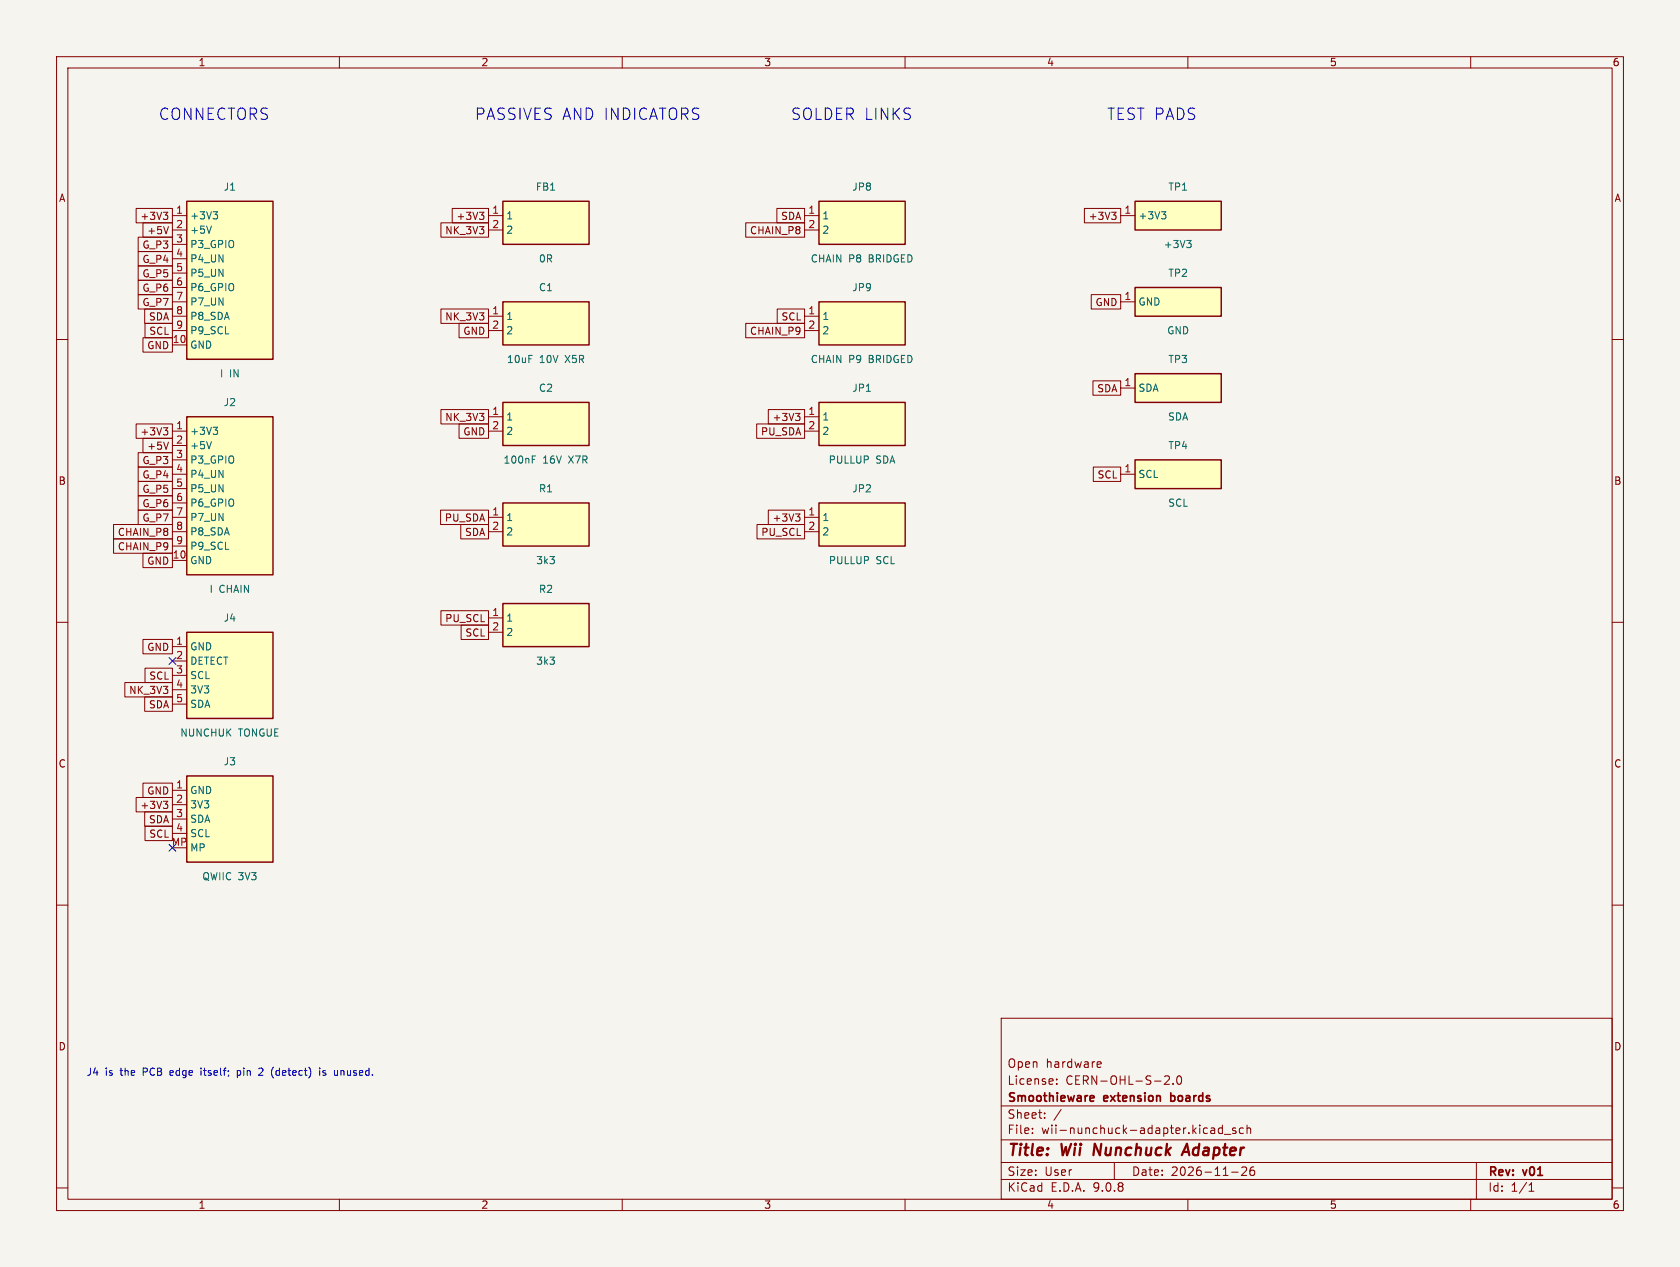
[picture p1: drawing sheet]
<svg xmlns="http://www.w3.org/2000/svg" width="297mm" height="224mm" viewBox="0 0 297 224" stroke-linecap="round" stroke-linejoin="round" font-family="sans-serif">
<path d="M0 0h297v224h-297z" fill="#f5f4ef" stroke="#f5f4ef" stroke-width=".18"/>
<g fill="none" stroke="#840000" stroke-width=".18">
<path d="M10 10h277v204h-277zM12 12h273v200h-273zM60 10v2M110 10v2M160 10v2M210 10v2M260 10v2M10 60h2M285 60h2M10 110h2M285 110h2M10 160h2"/>
<path d="M285 160h2M177 180h108v32h-108zM177 195.5h108M182.5 199.5v.1M184.7 197.6v.1M184.7 196.8v.1M186.8 191.6v.1M186.8 190.8v.1M187.6 196.1l-1.3 2M194.2 187.7l.4 .1 .1 .3-.7 .1M194.6 188.6l-.4 .1M205.9 190.4l.6-.2 .2 .2v.2l-.9 1.1h.9"/>
<path d="M207.4 191.6v.1M208.2 190.4l.2-.2a.81 .81 0 0 1 .6 .6 .81 .81 0 0 1-.3 .8l-.2 .1a.81 .81 0 0 1-.3-1.3zM214.2 199.4h.3l.2 .2v.8M214.7 199.8h-.5M216.1 199.5l-.4-.1-.3 .3v.4l.1 .2h.6M216.1 198.9v1.5M218.5 199.5l-.4-.1-.2 .2 .1 .2 .5 .2v.3h-.6M219.8 199.5l-.4-.1-.3 .3v.4l.1 .2h.6M220.5 199.6l.2-.2 .3 .1 .1 .9M220.5 198.9v1.5M10 210h2M60 212v2"/>
<path d="M110 212v2M160 212v2M177 208.5h108M177 205.5h108M177 201.5h108M182.5 200.3v.1M197 205.5v3M210 212v2M214.7 200.3l-.5 .1M216.5 200.6h1.1M217.7 207.2h1.2M220.3 206.5v.5l-.8 .8h.9"/>
<path d="M221.2 206.5a1.17 1.17 0 0 0-.1 1.2h.6l.1-.5-.3-.3-.4 .1-.1 .2M260 212v2M261 205.5v6.5M270.3 210.6h.9M270.3 209.5l.4-.4v1.5M285 210h2"/>
</g>
<path d="M193.5 202.2l-.2 2M208.9 204.2l.9-2 .5 2M209.2 203.7h.9" fill="none" stroke="#840000" stroke-width=".4"/>
<path d="M192.9 193.7l.4 .1 .1 .3-.7 .1M193.3 194.6l-.4 .1M207 193.2v1.5M207 194.6l.1 .1M207.1 193.7l-.1 .1" fill="none" stroke="#840000" stroke-width=".3"/>
<path d="M144.8 71.1h15.2v7.7h-15.2z" fill="#ffffc2"/>
<path d="M144.8 71.1h15.2v7.7h-15.2z" fill="none" stroke="#840000" stroke-width=".25"/>
<path d="M142.2 73.7h2.6M142.2 76.2h2.6" fill="none" stroke="#840000" stroke-width=".18"/>
<path d="M200.7 35.6h15.2v5.1h-15.2z" fill="#ffffc2"/>
<path d="M200.7 35.6h15.2v5.1h-15.2z" fill="none" stroke="#840000" stroke-width=".25"/>
<path d="M198.1 38.1h2.6" fill="none" stroke="#840000" stroke-width=".18"/>
<path d="M205.3 37.4h.8l-.4 .5M205.9 37.9l.2 .3v.3l-.2 .2M209.8 42.5h.8l-.4 .5M210.3 43l.3 .2v.3l-.3 .3" fill="none" stroke="#006464" stroke-width=".18"/>
<path d="M88.9 88.9h15.2v7.6h-15.2z" fill="#ffffc2"/>
<path d="M88.9 88.9h15.2v7.6h-15.2z" fill="none" stroke="#840000" stroke-width=".25"/>
<path d="M86.4 91.5h2.5M86.4 94h2.5" fill="none" stroke="#840000" stroke-width=".18"/>
<path d="M200.7 50.8h15.2v5.1h-15.2z" fill="#ffffc2"/>
<path d="M200.7 50.8h15.2v5.1h-15.2z" fill="none" stroke="#840000" stroke-width=".25"/>
<path d="M198.1 53.4h2.6" fill="none" stroke="#840000" stroke-width=".18"/>
<path d="M88.9 71.1h15.2v7.7h-15.2z" fill="#ffffc2"/>
<path d="M88.9 71.1h15.2v7.7h-15.2z" fill="none" stroke="#840000" stroke-width=".25"/>
<path d="M86.4 73.7h2.5M86.4 76.2h2.5" fill="none" stroke="#840000" stroke-width=".18"/>
<path d="M94.1 81.2h.4M94.1 80.6h.6" fill="none" stroke="#006464" stroke-width=".18"/>
<path d="M88.9 53.4h15.2v7.6h-15.2z" fill="#ffffc2"/>
<path d="M88.9 53.4h15.2v7.6h-15.2z" fill="none" stroke="#840000" stroke-width=".25"/>
<path d="M86.4 55.9h2.5M86.4 58.4h2.5" fill="none" stroke="#840000" stroke-width=".18"/>
<path d="M88.9 106.7h15.2v7.6h-15.2z" fill="#ffffc2"/>
<path d="M88.9 106.7h15.2v7.6h-15.2z" fill="none" stroke="#840000" stroke-width=".25"/>
<path d="M86.4 109.2h2.5M86.4 111.8h2.5" fill="none" stroke="#840000" stroke-width=".18"/>
<path d="M144.8 88.9h15.2v7.6h-15.2z" fill="#ffffc2"/>
<path d="M144.8 88.9h15.2v7.6h-15.2z" fill="none" stroke="#840000" stroke-width=".25"/>
<path d="M142.2 91.5h2.6M142.2 94h2.6" fill="none" stroke="#840000" stroke-width=".18"/>
<path d="M33 111.8h15.3v15.2h-15.3z" fill="#ffffc2"/>
<path d="M33 111.8h15.3v15.2h-15.3z" fill="none" stroke="#840000" stroke-width=".25"/>
<path d="M30.5 114.3h2.5M30.5 116.9h2.5M30.5 119.4h2.5M30.5 121.9h2.5M30.5 124.5h2.5" fill="none" stroke="#840000" stroke-width=".18"/>
<path d="M88.9 35.6h15.2v7.6h-15.2z" fill="#ffffc2"/>
<path d="M88.9 35.6h15.2v7.6h-15.2z" fill="none" stroke="#840000" stroke-width=".25"/>
<path d="M86.4 38.1h2.5M86.4 40.7h2.5" fill="none" stroke="#840000" stroke-width=".18"/>
<path d="M200.7 66.1h15.2v5h-15.2z" fill="#ffffc2"/>
<path d="M200.7 66.1h15.2v5h-15.2z" fill="none" stroke="#840000" stroke-width=".25"/>
<path d="M198.1 68.6h2.6" fill="none" stroke="#840000" stroke-width=".18"/>
<path d="M200.7 81.3h15.2v5.1h-15.2z" fill="#ffffc2"/>
<path d="M200.7 81.3h15.2v5.1h-15.2z" fill="none" stroke="#840000" stroke-width=".25"/>
<path d="M198.1 83.8h2.6" fill="none" stroke="#840000" stroke-width=".18"/>
<path d="M33 73.7h15.3v27.9h-15.3z" fill="#ffffc2"/>
<path d="M33 73.7h15.3v27.9h-15.3z" fill="none" stroke="#840000" stroke-width=".25"/>
<path d="M30.5 76.2h2.5M30.5 78.8h2.5M30.5 81.3h2.5M30.5 83.8h2.5M30.5 86.4h2.5M30.5 88.9h2.5M30.5 91.5h2.5M30.5 94h2.5M30.5 96.5h2.5M30.5 99.1h2.5" fill="none" stroke="#840000" stroke-width=".18"/>
<path d="M37.4 78.1l-.4 1.2M37.7 75.5h.8l-.5 .5M38.2 76l.3 .3v.3l-.3 .2" fill="none" stroke="#006464" stroke-width=".18"/>
<path d="M144.8 53.4h15.2v7.6h-15.2z" fill="#ffffc2"/>
<path d="M144.8 53.4h15.2v7.6h-15.2z" fill="none" stroke="#840000" stroke-width=".25"/>
<path d="M142.2 55.9h2.6M142.2 58.4h2.6" fill="none" stroke="#840000" stroke-width=".18"/>
<path d="M144.8 35.6h15.2v7.6h-15.2z" fill="#ffffc2"/>
<path d="M144.8 35.6h15.2v7.6h-15.2z" fill="none" stroke="#840000" stroke-width=".25"/>
<path d="M142.2 38.1h2.6M142.2 40.7h2.6" fill="none" stroke="#840000" stroke-width=".18"/>
<path d="M33 137.2h15.3v15.2h-15.3z" fill="#ffffc2"/>
<path d="M33 137.2h15.3v15.2h-15.3z" fill="none" stroke="#840000" stroke-width=".25"/>
<path d="M30.5 139.7h2.5M30.5 142.3h2.5M30.5 144.8h2.5M30.5 147.3h2.5" fill="none" stroke="#840000" stroke-width=".18"/>
<path d="M33 35.6h15.3v27.9h-15.3z" fill="#ffffc2"/>
<path d="M33 35.6h15.3v27.9h-15.3z" fill="none" stroke="#840000" stroke-width=".25"/>
<g fill="none" stroke="#840000" stroke-width=".18">
<path d="M24.1 36.9h6.4v2.5h-6.4zM25.3 39.4h5.2v2.5h-5.2zM28.9 37.5h.8l-.5 .5M29.4 38l.3 .2v.4l-.3 .2M30.5 38.1h2.5M78 39.4h8.4v2.5h-8.4zM79.9 36.9h6.5v2.5h-6.5zM84.8 37.5h.7l-.4 .5M85.3 38l.2 .2v.4l-.2 .2M131.8 39.4h10.4v2.5h-10.4zM137.3 36.9h4.9v2.5h-4.9zM191.7 36.9h6.4v2.5h-6.4z"/>
<path d="M196.5 37.5h.8l-.4 .5M197.1 38l.2 .2v.4l-.2 .2M24.4 47h6.1v2.6h-6.1zM24.4 49.6h6.1v2.5h-6.1zM24.4 44.5h6.1v2.5h-6.1zM24.4 41.9h6.1v2.6h-6.1zM24.4 52.1h6.1v2.5h-6.1zM25.3 59.7h5.2v2.6h-5.2zM25.6 54.6h4.9v2.6h-4.9zM25.6 57.2h4.9v2.5h-4.9zM29.8 40.1l-.4 1.2M30.5 40.7h2.5"/>
<path d="M30.5 43.2h2.5M30.5 45.7h2.5M30.5 48.3h2.5M30.5 50.8h2.5M30.5 53.4h2.5M30.5 55.9h2.5M30.5 58.4h2.5M78 54.6h8.4v2.6h-8.4zM81.2 57.2h5.2v2.5h-5.2zM131.8 57.2h10.4v2.5h-10.4zM137.4 54.6h4.8v2.6h-4.8zM192.9 52.1h5.2v2.5h-5.2z"/>
<path d="M24.1 75h6.4v2.5h-6.4zM25.3 77.5h5.2v2.5h-5.2zM28.9 75.6h.8l-.5 .5M29.4 76.1l.3 .2v.4l-.3 .2M29.8 78.2l-.4 1.2M30.5 61h2.5M78 72.4h8.4v2.6h-8.4zM81.2 75h5.2v2.5h-5.2zM133.8 75h8.4v2.5h-8.4zM135.8 72.4h6.4v2.6h-6.4zM140.6 73.1h.8l-.4 .5M141.2 73.6l.2 .2v.3l-.2 .3"/>
<path d="M193.2 67.3h4.9v2.6h-4.9zM20.1 92.7h10.4v2.6h-10.4zM20.1 95.3h10.4v2.5h-10.4zM24.4 80h6.1v2.6h-6.1zM24.4 82.6h6.1v2.5h-6.1zM24.4 85.1h6.1v2.6h-6.1zM24.4 87.7h6.1v2.5h-6.1zM24.4 90.2h6.1v2.5h-6.1zM25.3 97.8h5.2v2.6h-5.2zM77.9 90.2h8.5v2.5h-8.5zM81.5 92.7h4.9v2.6h-4.9zM133.8 92.7h8.4v2.6h-8.4z"/>
<path d="M135.8 90.2h6.4v2.5h-6.4zM140.6 90.9h.8l-.4 .4M141.2 91.3l.2 .3v.3l-.2 .2M193.3 82.6h4.8v2.5h-4.8zM25.3 113.1h5.2v2.5h-5.2zM25.6 118.1h4.9v2.6h-4.9zM78 108h8.4v2.5h-8.4zM81.5 110.5h4.9v2.6h-4.9zM22.1 120.7h8.4v2.5h-8.4zM25.3 138.5h5.2v2.5h-5.2zM25.6 123.2h4.9v2.6h-4.9zM24.1 141h6.4v2.5h-6.4z"/>
<path d="M25.6 143.5h4.9v2.6h-4.9zM25.6 146.1h4.9v2.5h-4.9zM28.9 141.7h.8l-.5 .4M29.4 142.1l.3 .3v.3l-.3 .2"/>
</g>
<path d="M37.4 40l-.4 1.2M37.7 37.4h.8l-.5 .5M38.2 37.9l.3 .3v.3l-.3 .2" fill="none" stroke="#006464" stroke-width=".18"/>
<path d="M29.9 116.3l1.2 1.2M31.1 116.3l-1.2 1.2M29.9 149.3l1.2 1.2M31.1 149.3l-1.2 1.2" fill="none" stroke="#000084" stroke-width=".18"/>
<g fill="none" stroke="#0000c2" stroke-width=".18">
<path d="M35.5 188.8v.2M35.5 189.3v.8M41.9 189.3v1.2M41.9 190l.4 .1M42.3 189.3h-.4M46.4 188.9l-.5-.1-.1 .2M46.4 189.4l-.7 .7h.8M48.3 190.5l.1 .1M48.4 188.7h-.1M56.5 188.8v.2M56.5 189.3v.8M57.1 190h.5"/>
<path d="M57.6 189.3h-.4l-.1 .1v.2l.5 .1"/>
</g>
<g font-size="2.8" fill="#0000c2">
<text x="27.9" y="21.4">CONNECTORS</text>
<text x="83.8" y="21.4">PASSIVES AND INDICATORS</text>
<text x="139.7" y="21.4">SOLDER LINKS</text>
<text x="195.6" y="21.4">TEST PADS</text>
</g>
<g font-size="2.8" fill="#840000">
<text x="178" y="204.9">Title:</text>
<text x="187.7" y="204.9">Wii</text>
<text x="194.2" y="204.9">Nunchuck</text>
<text x="210.9" y="204.9">Adapter</text>
</g>
<g font-size="2.1" fill="#840000">
<text x="178" y="189">Open</text>
<text x="184.9" y="189">hardware</text>
<text x="178" y="195.2">Smoothieware</text>
<text x="178" y="192">License:</text>
<text x="188.4" y="192">CERN-OHL-S-2.0</text>
<text x="195.2" y="195.2">extension</text>
<text x="207.6" y="195.2">boards</text>
<text x="178" y="200.7">File:</text>
<text x="178" y="198">Sheet:</text>
<text x="184.1" y="200.7">wii-nunchuck-adapter.kicad_sch</text>
<text x="178" y="208.1">Size:</text>
<text x="184.7" y="208.1">User</text>
<text x="200" y="208.1">Date:</text>
<text x="207" y="208.1">2026-11-26</text>
<text x="263" y="208.3">Rev:</text>
<text x="269.4" y="208.3">v01</text>
<text x="178" y="210.9">KiCad</text>
<text x="185.7" y="210.9">E.D.A.</text>
<text x="193.3" y="210.9">9.0.8</text>
<text x="263" y="210.9">Id:</text>
<text x="267.1" y="210.9">1/1</text>
</g>
<g font-size="1.8" fill="#840000">
<text x="35" y="11.9">1</text>
<text x="85" y="11.9">2</text>
<text x="135" y="11.9">3</text>
<text x="185" y="11.9">4</text>
<text x="235" y="11.9">5</text>
<text x="285" y="11.9">6</text>
<text x="10.3" y="35.9">A</text>
<text x="285.3" y="35.9">A</text>
<text x="24.7" y="39.1">+3V3</text>
<text x="25.9" y="41.6">+5V</text>
<text x="78.6" y="41.6">NK_3V3</text>
<text x="80.6" y="39.1">+3V3</text>
<text x="132.5" y="41.6">CHAIN_P8</text>
<text x="138" y="39.1">SDA</text>
<text x="192.4" y="39.1">+3V3</text>
<text x="25.1" y="46.7">G_P4</text>
<text x="25.1" y="44.2">G_P3</text>
<text x="25.1" y="49.2">G_P5</text>
<text x="25.1" y="51.8">G_P6</text>
<text x="25.1" y="54.3">G_P7</text>
<text x="26.2" y="56.9">SDA</text>
<text x="26.3" y="59.4">SCL</text>
<text x="78.6" y="56.9">NK_3V3</text>
<text x="81.8" y="59.4">GND</text>
<text x="132.5" y="59.4">CHAIN_P9</text>
<text x="138.1" y="56.9">SCL</text>
<text x="193.6" y="54.3">GND</text>
<text x="25.9" y="61.9">GND</text>
<text x="193.9" y="69.6">SDA</text>
<text x="24.7" y="77.2">+3V3</text>
<text x="78.6" y="74.6">NK_3V3</text>
<text x="81.8" y="77.2">GND</text>
<text x="134.4" y="77.2">PU_SDA</text>
<text x="136.5" y="74.6">+3V3</text>
<text x="25.1" y="82.3">G_P3</text>
<text x="25.9" y="79.7">+5V</text>
<text x="10.3" y="85.9">B</text>
<text x="25.1" y="84.8">G_P4</text>
<text x="25.1" y="87.3">G_P5</text>
<text x="25.1" y="89.9">G_P6</text>
<text x="193.9" y="84.8">SCL</text>
<text x="285.3" y="85.9">B</text>
<text x="20.7" y="95">CHAIN_P8</text>
<text x="25.1" y="92.4">G_P7</text>
<text x="78.5" y="92.4">PU_SDA</text>
<text x="82.1" y="95">SDA</text>
<text x="134.5" y="95">PU_SCL</text>
<text x="136.5" y="92.4">+3V3</text>
<text x="20.7" y="97.5">CHAIN_P9</text>
<text x="25.9" y="100">GND</text>
<text x="78.6" y="110.2">PU_SCL</text>
<text x="82.2" y="112.7">SCL</text>
<text x="25.9" y="115.3">GND</text>
<text x="22.7" y="122.9">NK_3V3</text>
<text x="26.2" y="125.4">SDA</text>
<text x="26.3" y="120.4">SCL</text>
<text x="10.3" y="135.9">C</text>
<text x="285.3" y="135.9">C</text>
<text x="24.7" y="143.2">+3V3</text>
<text x="25.9" y="140.7">GND</text>
<text x="26.2" y="145.8">SDA</text>
<text x="26.3" y="148.3">SCL</text>
<text x="10.3" y="185.9">D</text>
<text x="285.3" y="185.9">D</text>
<text x="35" y="213.9">1</text>
<text x="85" y="213.9">2</text>
<text x="135" y="213.9">3</text>
<text x="185" y="213.9">4</text>
<text x="235" y="213.9">5</text>
<text x="285" y="213.9">6</text>
</g>
<g font-size="1.8" fill="#006464">
<text x="39.4" y="33.9">J1</text>
<text x="94.6" y="33.9">FB1</text>
<text x="150.6" y="33.9">JP8</text>
<text x="206.5" y="33.9">TP1</text>
<text x="33.5" y="39">+3V3</text>
<text x="33.5" y="41.5">+5V</text>
<text x="89.4" y="39">1</text>
<text x="89.4" y="41.5">2</text>
<text x="145.3" y="39">1</text>
<text x="145.3" y="41.5">2</text>
<text x="201.2" y="39">+3V3</text>
<text x="33.5" y="44.1">P3_GPIO</text>
<text x="33.5" y="46.6">P4_UN</text>
<text x="95.2" y="46.6">0R</text>
<text x="143.2" y="46.6">CHAIN</text>
<text x="150" y="46.6">P8</text>
<text x="153.7" y="46.6">BRIDGED</text>
<text x="205.6" y="44.1">+3V3</text>
<text x="33.5" y="49.1">P5_UN</text>
<text x="33.5" y="51.7">P6_GPIO</text>
<text x="95.2" y="51.7">C1</text>
<text x="150.6" y="51.7">JP9</text>
<text x="206.5" y="49.1">TP2</text>
<text x="33.5" y="54.2">P7_UN</text>
<text x="33.5" y="56.8">P8_SDA</text>
<text x="33.5" y="59.3">P9_SCL</text>
<text x="89.4" y="56.8">1</text>
<text x="89.4" y="59.3">2</text>
<text x="145.3" y="56.8">1</text>
<text x="145.3" y="59.3">2</text>
<text x="201.2" y="54.2">GND</text>
<text x="206.2" y="59.3">GND</text>
<text x="33.5" y="61.8">GND</text>
<text x="89.5" y="64.4">10uF</text>
<text x="95.4" y="64.4">10V</text>
<text x="100" y="64.4">X5R</text>
<text x="143.2" y="64.4">CHAIN</text>
<text x="150" y="64.4">P9</text>
<text x="153.7" y="64.4">BRIDGED</text>
<text x="206.5" y="64.4">TP3</text>
<text x="38.8" y="66.9">I</text>
<text x="40.6" y="66.9">IN</text>
<text x="95.2" y="69.5">C2</text>
<text x="150.6" y="69.5">JP1</text>
<text x="201.2" y="69.5">SDA</text>
<text x="33.5" y="77.1">+3V3</text>
<text x="39.4" y="72">J2</text>
<text x="89.4" y="74.5">1</text>
<text x="89.4" y="77.1">2</text>
<text x="145.3" y="74.5">1</text>
<text x="145.3" y="77.1">2</text>
<text x="206.4" y="74.5">SDA</text>
<text x="33.5" y="79.6">+5V</text>
<text x="33.5" y="82.2">P3_GPIO</text>
<text x="88.9" y="82.2">100nF</text>
<text x="96" y="82.2">16V</text>
<text x="100.6" y="82.2">X7R</text>
<text x="146.4" y="82.2">PULLUP</text>
<text x="154.8" y="82.2">SDA</text>
<text x="206.5" y="79.6">TP4</text>
<text x="33.5" y="84.7">P4_UN</text>
<text x="33.5" y="87.2">P5_UN</text>
<text x="33.5" y="89.8">P6_GPIO</text>
<text x="95.2" y="87.2">R1</text>
<text x="150.6" y="87.2">JP2</text>
<text x="201.2" y="84.7">SCL</text>
<text x="206.4" y="89.8">SCL</text>
<text x="33.5" y="92.3">P7_UN</text>
<text x="33.5" y="94.9">P8_SDA</text>
<text x="89.4" y="92.3">1</text>
<text x="89.4" y="94.9">2</text>
<text x="145.3" y="92.3">1</text>
<text x="145.3" y="94.9">2</text>
<text x="33.5" y="97.4">P9_SCL</text>
<text x="33.5" y="99.9">GND</text>
<text x="94.7" y="99.9">3k3</text>
<text x="146.4" y="99.9">PULLUP</text>
<text x="154.9" y="99.9">SCL</text>
<text x="36.9" y="105">I</text>
<text x="38.7" y="105">CHAIN</text>
<text x="95.2" y="105">R2</text>
<text x="39.4" y="110.1">J4</text>
<text x="89.4" y="110.1">1</text>
<text x="89.4" y="112.6">2</text>
<text x="33.5" y="115.2">GND</text>
<text x="33.5" y="117.7">DETECT</text>
<text x="94.7" y="117.7">3k3</text>
<text x="33.5" y="120.3">SCL</text>
<text x="33.5" y="122.8">3V3</text>
<text x="33.5" y="125.3">SDA</text>
<text x="31.8" y="130.4">NUNCHUK</text>
<text x="42.1" y="130.4">TONGUE</text>
<text x="39.4" y="135.5">J3</text>
<text x="33.5" y="140.6">GND</text>
<text x="33.5" y="143.1">3V3</text>
<text x="33.5" y="145.7">SDA</text>
<text x="33.5" y="148.2">SCL</text>
<text x="33.5" y="150.7">MP</text>
<text x="35.7" y="155.8">QWIIC 3V3</text>
</g>
<g font-size="1.8" fill="#a90000">
<text x="31" y="37.9">1</text>
<text x="31" y="40.4">2</text>
<text x="86.9" y="37.9">1</text>
<text x="86.9" y="40.4">2</text>
<text x="142.8" y="37.9">1</text>
<text x="142.8" y="40.4">2</text>
<text x="198.7" y="37.9">1</text>
<text x="31" y="42.9">3</text>
<text x="31" y="45.5">4</text>
<text x="31" y="48">5</text>
<text x="31" y="50.6">6</text>
<text x="31" y="53.1">7</text>
<text x="198.7" y="53.1">1</text>
<text x="31" y="55.6">8</text>
<text x="31" y="58.2">9</text>
<text x="86.9" y="55.6">1</text>
<text x="86.9" y="58.2">2</text>
<text x="142.8" y="55.6">1</text>
<text x="142.8" y="58.2">2</text>
<text x="30.4" y="60.7">10</text>
<text x="198.7" y="68.3">1</text>
<text x="31" y="76">1</text>
<text x="86.9" y="73.4">1</text>
<text x="86.9" y="76">2</text>
<text x="142.8" y="73.4">1</text>
<text x="142.8" y="76">2</text>
<text x="31" y="78.5">2</text>
<text x="31" y="81">3</text>
<text x="31" y="83.6">4</text>
<text x="198.7" y="83.6">1</text>
<text x="31" y="86.1">5</text>
<text x="31" y="88.7">6</text>
<text x="31" y="91.2">7</text>
<text x="31" y="93.7">8</text>
<text x="86.9" y="91.2">1</text>
<text x="86.9" y="93.7">2</text>
<text x="142.8" y="91.2">1</text>
<text x="142.8" y="93.7">2</text>
<text x="30.4" y="98.8">10</text>
<text x="31" y="96.3">9</text>
<text x="86.9" y="109">1</text>
<text x="86.9" y="111.5">2</text>
<text x="31" y="114.1">1</text>
<text x="31" y="116.6">2</text>
<text x="31" y="119.1">3</text>
<text x="31" y="121.7">4</text>
<text x="31" y="124.2">5</text>
<text x="31" y="139.5">1</text>
<text x="31" y="142">2</text>
<text x="30.3" y="149.6">MP</text>
<text x="31" y="144.5">3</text>
<text x="31" y="147.1">4</text>
</g>
<g font-size="1.8" fill="#0000c2">
<text x="15.2" y="190.3">J4</text>
<text x="18.6" y="190.3">is</text>
<text x="21.4" y="190.3">the</text>
<text x="25.5" y="190.3">PCB</text>
<text x="30.5" y="190.3">edge</text>
<text x="36.2" y="190.3">itself;</text>
<text x="42.8" y="190.3">pin</text>
<text x="46.8" y="190.3">2</text>
<text x="49.2" y="190.3">(detect)</text>
<text x="58" y="190.3">is</text>
<text x="60.8" y="190.3">unused.</text>
</g>
</svg>
